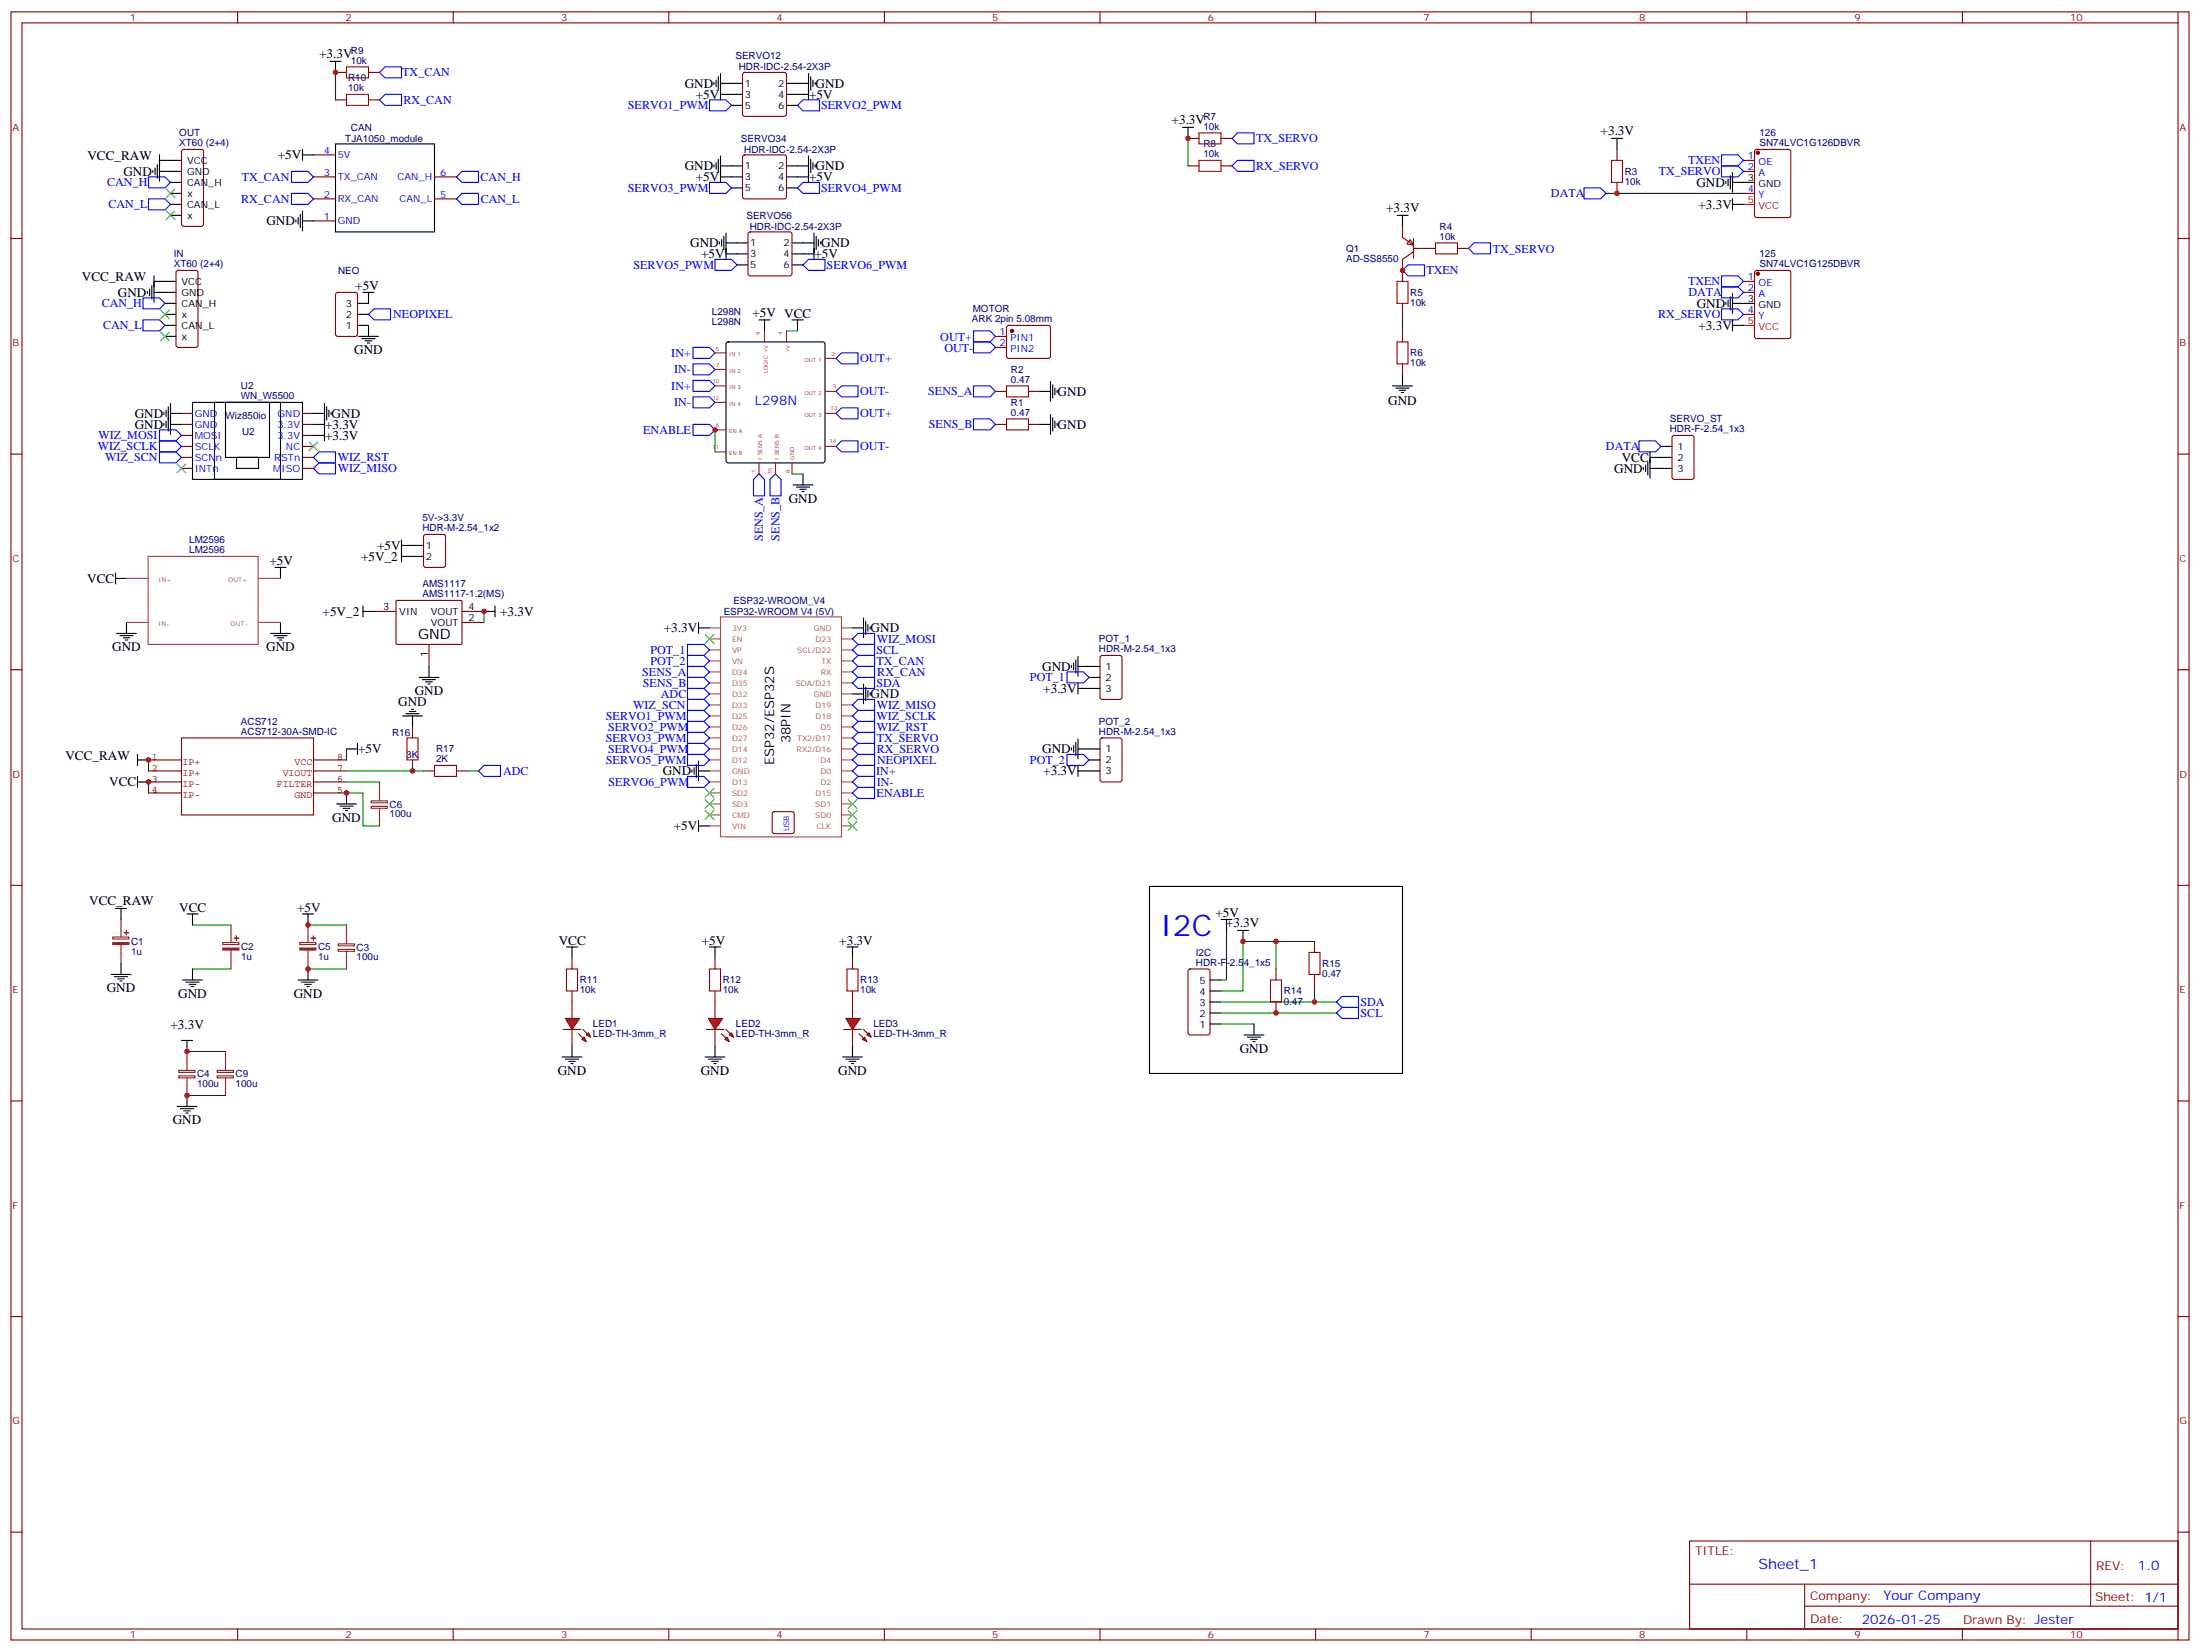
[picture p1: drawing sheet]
<svg xmlns="http://www.w3.org/2000/svg" width="706mm" height="529mm" viewBox="0 0 706 529" stroke-linecap="round" stroke-linejoin="round" font-family="sans-serif">
<g fill="none" stroke="#870000" stroke-width=".35">
<path d="M3.5 3.8h698.5v522.1h-698.5zM7.1 7.3h691.4v515.1h-691.4zM76.2 3.8v3.5M145.3 3.8v3.5M214.5 3.8v3.5M283.6 3.8v3.5M352.8 3.8v3.5M421.9 3.8v3.5M491.1 3.8v3.5M560.2 3.8v3.5M629.4 3.8v3.5M698.5 3.8v3.5"/>
<path d="M238.4 23.4l.4-.2h12.7l.5 .2 .2 .5v12.7l-.2 .5-.5 .2h-12.7l-.5-.2-.2-.5v-12.7zM58.4 48.1l.5-.2h5.7l.6 .4 .1 23.6-.5 .6-5.9 .1-.6-.5-.1-23.5zM100.5 56.7h7.1M100.5 49.7h7.1M139.3 56.7h7.1M238.4 49.9l.4-.2h12.7l.5 .2 .2 .5v12.7l-.2 .5-.5 .2h-12.7l-.5-.3-.2-.4v-12.7zM559.2 51.4h3.5M559.2 55h3.5M562.9 48.1l.5-.2h10.2l.7 .4v20.8l-.4 .6-10.5 .1-.7-.5v-20.7zM3.5 76.5h3.6M100.5 70.8h7.1M100.5 63.8h7.1"/>
<path d="M139.3 63.8h7.1M240.1 74.6l.5-.2h12.7l.5 .2 .2 .5v12.7l-.2 .5-.5 .2h-12.7l-.5-.3-.2-.4v-12.7zM449.8 72.6v3.5l3.5 2.5M452.3 76.8l1 1.8-2.1-.4zM453.3 79.7h3.5M453.3 76.5v6.3M559.2 62h3.5M698.5 76.5h3.5M56.7 86.9l.4-.2h5.7l.6 .4 .1 23.6-.5 .7h-5.9l-.6-.5-.1-23.5zM107.8 94l.5-.2h5.6l.7 .4 .1 13-.5 .6-5.9 .1-.6-.5-.1-12.9zM453.3 80.7l-3.5 2.5v3.5M559.2 90.2h3.5"/>
<path d="M559.2 93.8h3.5M562.9 86.9l.5-.2h10.2l.7 .4v20.8l-.4 .6-10.5 .1-.7-.5v-20.7zM449.8 106.1v3.5M449.8 116.7v3.5M559.2 100.8h3.5M58.2 132.6h3.5M58.2 139.6h3.5M58.2 136.1h3.5M97 132.6h3.5M97 139.6h3.5M97 136.1h3.5M3.5 145.6h3.6"/>
<path d="M58.2 143.2h3.5M58.2 146.7h3.5M58.2 150.2h3.5M97 143.2h3.5M97 146.7h3.5M97 150.2h3.5M698.5 145.6h3.5M136.1 171.6l.4-.2h5.7l.6 .4 .1 9.5-.5 .6-5.9 .1-.6-.5-.1-9.4zM119.9 196.1h7.1M127.1 192.7l.3-.2 20.6 .1 .2 .3-.1 13.6-.3 .2-20.6-.1-.2-.3zM148.2 199.6h7M148.2 196.1h7"/>
<path d="M3.5 214.8h3.6M137.6 206.7v7M353 210.4l.5-.2h5.6l.7 .4v13l-.4 .6-5.9 .1-.7-.5v-12.9zM698.5 214.8h3.5M353 236.8l.5-.2h5.6l.7 .5v12.9l-.4 .7-5.9 .1-.7-.5v-13zM247.9 260.5l.5-.2h5.6l.5 .2 .2 .5v5.6l-.2 .5-.5 .2h-5.6l-.5-.2-.3-.5v-5.6zM3.5 283.9h3.6M698.5 283.9h3.5M3.5 353.1h3.6M698.5 353.1h3.5M3.5 422.2h3.6M698.5 422.2h3.5"/>
<path d="M3.5 491.3h3.6M541.9 494.2h156.6v28.2h-156.6zM670.5 494.2v20.9M698.5 491.3h3.5M541.9 508h156.5M578.8 515.1h119.6M578.8 508v14.1M76.2 522.4v3.5M145.3 522.4v3.5M214.5 522.4v3.5M283.6 522.4v3.5M352.8 522.4v3.5"/>
<path d="M421.9 522.4v3.5M491.1 522.4v3.5M560.2 522.4v3.5M629.4 522.4v3.5M698.5 522.4v3.5"/>
</g>
<g fill="none" stroke="#a64a4a" stroke-width=".35">
<path d="M47.5 178.4h35.3v28.3h-35.3zM40.6 185.5h6.9M40.6 199.6h6.9M83 185.5h7M83 199.6h7M227.5 219h3.6M227.5 215.5h3.6M227.5 211.9h3.6M227.5 208.4h3.6M227.5 204.9h3.6M227.5 201.4h3.6M269.9 219h3.5"/>
<path d="M269.9 215.5h3.5M269.9 211.9h3.5M269.9 208.4h3.5M269.9 204.9h3.5M269.9 201.4h3.5M227.5 222.5h3.6M227.5 236.6h3.6M227.5 233.1h3.6M227.5 229.6h3.6M227.5 226.1h3.6M269.9 222.5h3.5M269.9 236.6h3.5"/>
<path d="M269.9 233.1h3.5M269.9 229.6h3.5M269.9 226.1h3.5M227.5 250.8h3.6M227.5 247.2h3.6M227.5 243.7h3.6M227.5 240.2h3.6M227.5 254.3h3.6M227.5 257.8h3.6M269.9 250.8h3.5M269.9 247.2h3.5M269.9 243.7h3.5"/>
<path d="M269.9 240.2h3.5M269.9 254.3h3.5M269.9 257.8h3.5M227.5 264.9h3.6M227.5 261.3h3.6M231.3 268.4h38.6v-70.6h-38.8v70.6M269.9 264.9h3.5M269.9 261.3h3.5"/>
</g>
<g fill="none" stroke="#00f" stroke-width=".35">
<path d="M121.7 32l1.8-1.7h5.3v3.5h-5.3zM121.7 23.2l1.8-1.8h5.3v3.6h-5.3zM227.5 32h5.3l1.8 1.8-1.8 1.8h-5.3zM255.8 33.8l1.7-1.8h5.3v3.6h-5.3zM47.6 56.7h5.3l1.8 1.8-1.8 1.8h-5.3zM93.5 55h5.3l1.7 1.7-1.7 1.8h-5.3zM148.2 55h5.3v3.5h-5.3l-1.8-1.8zM227.5 58.5h5.3l1.8 1.8-1.8 1.7h-5.3zM396.9 42.6h5.3v3.5h-5.3l-1.8-1.7zM396.9 51.4h5.3v3.6h-5.3l-1.8-1.8zM552.1 49.7h5.3l1.8 1.7-1.8 1.8h-5.3zM552.1 53.2h5.3l1.8 1.8-1.8 1.7h-5.3z"/>
<path d="M47.6 63.8h5.3l1.8 1.7-1.8 1.8h-5.3zM93.5 62h5.3l1.7 1.8-1.7 1.7h-5.3zM146.4 63.8l1.8-1.8h5.3v3.5h-5.3zM255.8 60.3l1.7-1.8h5.3v3.5h-5.3zM472.7 77.9h5.3v3.5h-5.3l-1.7-1.7zM508 60.3h5.3l1.8 1.7-1.8 1.8h-5.3zM45.9 95.5h5.3l1.7 1.8-1.7 1.8h-5.3zM119.9 99.1h5.3v3.5h-5.3l-1.7-1.8zM229.3 83.2h5.3l1.8 1.7-1.8 1.8h-5.3zM259.3 83.2h5.3v3.5h-5.3l-1.8-1.8zM449.8 86.7l1.8-1.8h5.2v3.6h-5.2zM552.1 88.5h5.3l1.8 1.7-1.8 1.8h-5.3z"/>
<path d="M552.1 92h5.3l1.8 1.8-1.8 1.7h-5.3zM552.1 99.1h5.3l1.8 1.7-1.8 1.8h-5.3zM45.9 102.6h5.3l1.7 1.8-1.7 1.7h-5.3zM222.2 111.4h5.3l1.8 1.8-1.8 1.7h-5.3zM222.2 116.7h5.3l1.8 1.8-1.8 1.7h-5.3zM268.1 114.9l1.8-1.7h5.3v3.5h-5.3zM312.2 106.1h5.3l1.8 1.8-1.8 1.7h-5.3zM312.2 109.6h5.3l1.8 1.8-1.8 1.8h-5.3zM51.2 137.9h5.2l1.8 1.7-1.8 1.8h-5.2zM222.2 136.1h5.3l1.8 1.8-1.8 1.7h-5.3zM222.2 122h5.3l1.8 1.8-1.8 1.7h-5.3zM222.2 127.3h5.3l1.8 1.7-1.8 1.8h-5.3z"/>
<path d="M268.1 132.6l1.8-1.8h5.3v3.5h-5.3zM268.1 125.5l1.8-1.7h5.3v3.5h-5.3zM312.2 134.3h5.3l1.8 1.8-1.8 1.8h-5.3zM312.2 123.8h5.3l1.8 1.7-1.8 1.8h-5.3zM51.2 141.4h5.2l1.8 1.8-1.8 1.7h-5.2zM51.2 144.9h5.2l1.8 1.8-1.8 1.7h-5.2zM100.5 150.2l1.8-1.8h5.3v3.6h-5.3zM100.5 146.7l1.8-1.8h5.3v3.5h-5.3zM243.4 152l1.8 1.7v5.3h-3.5v-5.3zM246.9 153.7l1.8-1.7 1.8 1.7v5.3h-3.6zM268.1 143.2l1.8-1.8h5.3v3.5h-5.3zM220.5 213.7h5.3l1.7 1.8-1.7 1.7h-5.3z"/>
<path d="M220.5 217.2h5.3l1.7 1.8-1.7 1.8h-5.3zM220.5 206.7h5.3l1.7 1.7-1.7 1.8h-5.3zM220.5 210.2h5.3l1.7 1.7-1.7 1.8h-5.3zM273.4 204.9l1.8-1.8h5.3v3.6h-5.3zM275.2 210.2h5.3v3.5h-5.3l-1.8-1.8zM275.2 213.7h5.3v3.5h-5.3l-1.8-1.7zM342.2 215.5h5.3l1.7 1.7-1.7 1.8h-5.3zM220.5 224.3h5.3l1.7 1.8-1.7 1.7h-5.3zM220.5 220.8h5.3l1.7 1.7-1.7 1.8h-5.3zM220.5 238.4h5.3l1.7 1.8-1.7 1.7h-5.3zM220.5 234.9h5.3l1.7 1.7-1.7 1.8h-5.3zM220.5 231.4h5.3l1.7 1.7-1.7 1.8h-5.3z"/>
<path d="M220.5 227.8h5.3l1.7 1.8-1.7 1.8h-5.3zM273.4 236.6l1.8-1.7h5.3v3.5h-5.3zM273.4 233.1l1.8-1.7h5.3v3.5h-5.3zM275.2 224.3h5.3v3.5h-5.3l-1.8-1.7zM275.2 227.8h5.3v3.6h-5.3l-1.8-1.8zM155.2 245.5h5.3v3.5h-5.3l-1.7-1.8zM220.5 241.9h5.3l1.7 1.8-1.7 1.8h-5.3zM220.5 249h5.3l1.7 1.8-1.7 1.7h-5.3zM273.4 240.2l1.8-1.8h5.3v3.5h-5.3zM273.4 243.7l1.8-1.8h5.3v3.6h-5.3zM273.4 254.3l1.8-1.8h5.3v3.5h-5.3zM275.2 245.5h5.3v3.5h-5.3l-1.8-1.8z"/>
<path d="M275.2 249h5.3v3.5h-5.3l-1.8-1.7zM342.2 241.9h5.3l1.7 1.8-1.7 1.8h-5.3z"/>
</g>
<g fill="none" stroke="#000" stroke-width=".35">
<path d="M105.8 19.7h3.6M107.6 19.7v3.5M229 26.4v.7M229.7 25.7v2.1M230.4 24.6v4.3M231.1 26.7h7M231.1 30.3h7M231.1 23.6v8.4M234.6 33.8h3.5M252.2 26.7h7.1M252.2 30.3h7.1M252.2 33.8h3.6"/>
<path d="M259.3 23.6v8.4M260 24.6v4.3M260.7 25.7v2.1M261.4 26.4v.7M49 54.6v.7M49.7 53.9v2.1M50.4 52.8v4.3M51.2 51.4h7M51.2 55h7M51.2 49.7v8.4M54.7 58.5h3.5M97 49.7h3.5"/>
<path d="M97 47.9v3.5M107.6 46.1h31.7v28.3h-31.7zM229 52.8v.8M229.7 52.1v2.2M230.4 51.1v4.2M231.1 53.2h7M231.1 56.7h7M231.1 50v8.5M252.2 53.2h7.1M252.2 56.7h7.1M259.3 50v8.5M260 51.1v4.2"/>
<path d="M260.7 52.1v2.2M261.4 52.8v.8M379.2 40.9h3.6M381 40.9v3.5M516.8 44.4h3.5M518.6 44.4v3.5M553.5 58.1v.7M554.2 57.4v2.1M554.9 56.4v4.2M555.6 58.5h7.1M555.6 55.3v6.4M54.7 62h3.5"/>
<path d="M54.7 65.5h3.5M54.7 69.1h3.5M94.9 70.5v.7M95.6 69.8v2.1M96.3 68.7v4.3M97 67.7v6.3M97 70.8h3.5M230.7 77.5v.7M231.4 76.8v2.2M232.1 75.8v4.2M232.8 77.9h7.1M232.8 74.7v8.5"/>
<path d="M234.6 60.3h3.5M252.2 60.3h3.6M254 77.9h7.1M261.1 74.7v8.5M261.8 75.8v4.2M262.5 76.8v2.2M263.2 77.5v.7M448 69.1h3.6M449.8 69.1v3.5M555.6 65.5h3.6M555.6 63.8v3.5M47.3 93.4v.7"/>
<path d="M48 92.7v2.1M48.7 91.7v4.2M49.4 93.8h7M49.4 90.6v6.3M52.9 97.3h3.5M52.9 90.2h3.5M116.4 93.8h3.5M118.2 93.8v3.5h-3.5M232.8 81.4h7.1M236.4 84.9h3.5M254 81.4h7.1M254 84.9h3.5"/>
<path d="M553.5 96.9v.7M554.2 96.2v2.2M554.9 95.2v4.2M555.6 97.3h7.1M555.6 94.1v6.4M52.9 107.9h3.5M52.9 104.4h3.5M52.9 100.8h3.5M114.7 104.4h3.5v3.5M114.7 100.8h3.5M115 107.9h6.4M116.1 108.6h4.2"/>
<path d="M117.1 109.3h2.1M117.8 110h.7M243.4 102.6h3.5M245.2 102.6v3.5M254 102.6h3.5M255.8 102.6v3.5M555.6 104.4h3.6M555.6 102.6v3.5M52.6 132.2v.7M52.6 135.7v.8M53.3 131.5v2.1M53.3 135v2.2"/>
<path d="M54 130.5v7.7M54.7 132.6h3.5M54.7 129.4v9.9M54.7 136.1h3.5M61.7 129h35.3v24.7h-35.3zM68.8 129h21.2v24.7h-21.2zM72.3 129h14.1v17.7h-14.1zM100.5 132.6h3.6M100.5 136.1h3.6M100.5 139.6h3.6M104.1 129.4v12M104.8 130.5v4.2"/>
<path d="M105.5 131.5v2.1M106.2 132.2v.7M333.4 136.1h3.5M333.4 125.5h3.5M336.9 122.3v6.4M336.9 132.9v6.4M337.6 123.4v4.2M337.6 134v4.2M338.3 124.5v2.1M338.3 135v2.2M339 125.2v.7M339 135.7v.8"/>
<path d="M446.6 123.8h6.4M447.7 124.5h4.2M448.7 125.2h2.1M449.4 125.9h.7M449.8 120.2v3.6M75.8 146.7h7.1v3.5h-7.1zM254.4 155.5h6.3M255.4 156.2h4.2M256.5 156.9h2.1M257.2 157.6h.7M257.5 152v3.5M128.8 174.9h7"/>
<path d="M128.8 178.4h7M128.8 173.1v7.1M37 185.5h3.6M37 183.7v3.6M40.6 199.6v3.5M88.2 182h3.5M90 182v3.5M90 199.6v3.5M116.4 196.1h3.5M116.4 194.3v3.5M155.2 196.1h3.5M158.7 194.3v3.5"/>
<path d="M224 199.6v3.5M276.9 198.2v6.3M277.6 199.2v4.3M37.4 203.1h6.3M38.5 203.8h4.2M39.5 204.5h2.1M40.2 205.2h.7M86.8 203.1h6.3M87.8 203.8h4.3M88.9 204.5h2.1M89.6 205.2h.7M134.4 217.2h6.4"/>
<path d="M135.5 217.9h4.2M136.5 218.7h2.1M137.2 219.4h.7M137.6 213.7v3.5M224 201.4h3.5M273.4 201.4h3.5M276.9 219.4v6.3M278.3 200.3v2.1M279 201v.7M343.6 213.4v.7M344.3 212.7v2.1M345 211.6v4.2"/>
<path d="M345.7 213.7h7.1M345.7 210.5v6.4M349.2 217.2h3.6M114.7 238.4v3.5M273.4 222.5h3.5M277.6 220.4v4.2M278.3 221.5v2.1M279 222.2v.7M343.6 239.8v.7M344.3 239.1v2.1M345 238.1v4.2M345.7 237v6.3"/>
<path d="M349.2 220.8h3.6M107.9 257.8h6.4M109 258.5h4.2M110.1 259.2h2.1M110.8 259.9h.7M111.1 240.2h3.6M111.1 254.3v3.5M221.9 246.9v.7M222.6 246.2v2.1M223.3 245.1v4.2M224 244.1v6.3M224 247.2h3.5"/>
<path d="M345.7 240.2h7.1M349.2 247.2h3.6M349.2 243.7h3.6M224 263.1v3.5M224 264.9h3.5M60 293.1h3.5M61.7 293.1v3.5M97 293.1h3.5M98.8 293.1v3.5M95.6 314.3h6.4M96.7 315h4.2M97.7 315.7h2.1"/>
<path d="M98.4 316.4h.7M98.8 310.7v3.6M181.7 303.7h3.5M183.4 303.7v3.5M58.2 333.7h3.5M60 333.7v3.5M180.3 338.9h6.3M181.3 339.7h4.3M183.4 335.4v3.5M56.8 354.8h6.3M57.9 355.5h4.2M58.9 356.2h2.1"/>
<path d="M59.6 356.9h.7M60 351.3v3.5M182.4 340.4h2.1M183.1 341.1h.7"/>
</g>
<path d="M58.2 236.6h42.3v24.7h-42.3zM47.6 243.7h10.6M47.6 247.2h10.6M47.6 250.8h10.6M47.6 254.3h10.6M100.5 243.7h10.6M100.5 247.2h10.6M100.5 250.8h10.6M100.5 254.3h10.6" fill="none" stroke="#850000" stroke-width=".35"/>
<g fill="none" stroke="#008700" stroke-width=".35">
<path d="M107.6 23.2v8.8M381 44.4v8.8M515.1 62h44.1M252.2 106.1h3.6M449.8 100.8v5.3M229.3 137.9v7M254 152h3.5M155.2 196.1v3.5M47.6 243.7v3.5M47.6 250.8v3.5M111.1 254.3h5.3v10.6h5.3M111.1 240.2v3.5"/>
<path d="M111.1 250.8h10.6M61.7 296.6h12.4M98.8 296.6h12.3M61.7 310.7h12.4M98.8 310.7h12.3M60 337.2h12.3M60 351.3h12.3"/>
</g>
<path d="M74.1 296.6v5.7M98.8 296.6v5.7M71.4 302.3h5.2v.6h-5.2zM74.1 304.7v6M96.1 302.3h5.2v.6h-5.2zM98.8 304.7v6M72.3 337.2v6M69.7 343.3h5.2v.6h-5.2zM69.7 345h5.2v.7h-5.2zM72.3 345.7v5.6" fill="none" stroke="#8c2424" stroke-width=".35"/>
<g fill="#8c2424" stroke="#8c2424" stroke-width=".35">
<path d="M71.4 304h5.2v.7h-5.2z"/>
<path d="M75.1 300.8l1.5 .1z"/>
<path d="M75.8 300.1v1.5z"/>
<path d="M96.1 304h5.2v.7h-5.2z"/>
<path d="M99.8 300.8l1.4 .1z"/>
<path d="M100.5 300.1v1.5z"/>
</g>
<g fill="none" stroke="#3c3" stroke-width=".35">
<path d="M99.1 141.7l2.9 2.9M102 141.7l-2.9 2.9M226.1 203.5l2.9 2.8M229 203.5l-2.9 2.8M226.1 252.9l2.9 2.8M226.1 256.4l2.9 2.8M226.1 259.9l2.9 2.8M229 252.9l-2.9 2.8M229 256.4l-2.9 2.8M229 259.9l-2.9 2.8M272 259.9l2.8 2.8M272 256.4l2.8 2.8"/>
<path d="M274.8 259.9l-2.8 2.8M274.8 256.4l-2.8 2.8M272 263.5l2.8 2.8M274.8 263.5l-2.8 2.8"/>
</g>
<g fill="#870000" stroke="#870000" stroke-width=".35">
<circle cx="563.7" cy="49" r=".53"/>
<circle cx="563.7" cy="87.8" r=".53"/>
</g>
<path d="M559.2 65.5h3.5M559.2 104.4h3.5" fill="none" stroke="#f00" stroke-width=".35"/>
<path d="M448 109.6h3.6v7.1h-3.6z" fill="none" stroke="#a10000" stroke-width=".35"/>
<g fill="#f00" stroke="#870000" stroke-width=".35">
<path d="M181.3 326.6h4.6l-2.5 3.5z"/>
<path d="M180.6 330.1h5.7z"/>
</g>
<g fill="#870000" stroke="#870000" stroke-width=".35">
<path d="M187 330.1l1.4 1.4z"/>
<path d="M185.6 331.5l1.4 1.5z"/>
</g>
<g fill="#f00" stroke="#870000" stroke-width=".35">
<path d="M188 331.9l.7-.7 .7 1.4z"/>
<path d="M187.3 332.6l.7 1.4-1.4-.7z"/>
</g>
<path d="M183.4 321.3v5.3M183.4 330.1v5.3" fill="none" stroke="#870000" stroke-width=".35"/>
<g fill="#f00" stroke="#870000" stroke-width=".35">
<path d="M227.2 326.6h4.6l-2.5 3.5z"/>
<path d="M226.5 330.1h5.6z"/>
</g>
<g fill="#870000" stroke="#870000" stroke-width=".35">
<path d="M232.8 330.1l1.4 1.4z"/>
<path d="M231.4 331.5l1.4 1.5z"/>
</g>
<g fill="#f00" stroke="#870000" stroke-width=".35">
<path d="M233.9 331.9l.7-.7 .7 1.4z"/>
<path d="M232.5 333.3l.7-.7 .7 1.4z"/>
</g>
<path d="M229.3 321.3v5.3M229.3 330.1v5.3" fill="none" stroke="#870000" stroke-width=".35"/>
<path d="M227.5 303.7h3.6M229.3 303.7v3.5M226.1 338.9h6.4M227.2 339.7h4.2M229.3 335.4v3.5M228.2 340.4h2.2M229 341.1h.7" fill="none" stroke="#000" stroke-width=".35"/>
<g fill="#f00" stroke="#870000" stroke-width=".35">
<path d="M271.3 326.6h4.6l-2.5 3.5z"/>
<path d="M270.6 330.1h5.6z"/>
</g>
<g fill="#870000" stroke="#870000" stroke-width=".35">
<path d="M276.9 330.1l1.4 1.4z"/>
<path d="M275.5 331.5l1.4 1.5z"/>
</g>
<g fill="#f00" stroke="#870000" stroke-width=".35">
<path d="M278 331.9l.7-.7 .7 1.4z"/>
<path d="M277.3 332.6l.7 1.4-1.4-.7z"/>
</g>
<g fill="none" stroke="#870000" stroke-width=".35">
<path d="M107.6 23.2h3.5M107.6 32h3.5M118.2 23.2h3.5M118.2 32h3.5M381 53.2h3.5M381 44.4h3.5M391.6 53.2h3.5M391.6 44.4h3.5M518.6 47.9v3.5M518.6 58.5v3.5M456.8 79.7h3.6M467.4 79.7h3.6"/>
<path d="M449.8 86.7v3.5M449.8 97.3v3.5M319.3 107.9h3.5M319.3 111.4h3.5M323 104.6l.5-.2h12.7l.5 .2 .2 .5-.1 9.4-.6 .4h-13l-.4-.7v-9.1zM319.3 125.5h3.5M319.3 136.1h3.5M329.8 125.5h3.6M329.8 136.1h3.6M536.5 139.8l.4-.2h5.7l.6 .5 .1 12.9-.5 .7h-5.9l-.6-.4-.1-13zM132.3 233.1v3.5M132.3 243.7v3.5"/>
<path d="M135.8 247.2h3.5M146.4 247.2h3.5M183.4 307.2v3.5M183.4 317.8v3.5M229.3 307.2v3.5M229.3 317.8v3.5M273.4 307.2v3.5M273.4 317.8v8.8M381.2 310.9l.5-.2h5.6l.7 .5 .1 20-.5 .6-5.9 .1-.6-.5-.1-20zM409.2 310.7v3.6M421.6 301.9v3.5M421.6 312.5v3.5"/>
<path d="M273.4 330.1v5.3M409.2 321.3v3.5"/>
</g>
<g fill="none" stroke="#000" stroke-width=".35">
<path d="M49.4 90.2h3.5M49.4 88.5v3.5M233.1 109.8l.4-.2h30.4l.5 .2 .2 .5v37.4l-.3 .5-.4 .2h-30.4l-.5-.2-.2-.5v-37.4zM527 149.9v.7M527.8 149.2v2.1M528.5 148.1v4.2M529.2 150.2h7M529.2 146.7h7M529.2 144.9v8.5M532.7 143.2h3.5M345.7 219v3.5M129.1 229.6h6.4"/>
<path d="M130.2 228.9h4.2M131.2 228.2h2.1M131.9 227.5h.7M132.3 229.6v3.5M345.7 220.8h3.5M44.1 243.7h3.5M44.1 241.9v3.6M44.1 249v3.5M44.1 250.8h3.5M345.7 245.5v3.5M345.7 247.2h3.5M37 291.3h3.6"/>
<path d="M38.8 291.3v3.6M368.7 284.3h81.1v59.9h-81.1zM391.6 294.9h3.5M393.3 294.9v3.5M396.9 298.4h3.5M398.6 298.4v3.5M35.6 312.5h6.4M36.7 313.2h4.2M37.7 313.9h2.2M38.5 314.6h.7M38.8 309v3.5M58.6 314.3h6.3"/>
<path d="M59.6 315h4.3M60.7 315.7h2.1M61.4 316.4h.7M61.7 310.7v3.6M271.6 303.7h3.6M273.4 303.7v3.5M388.1 317.8h3.5M388.1 314.3h3.5M270.2 338.9h6.4M271.3 339.7h4.2M273.4 335.4v3.5M388.1 328.4h3.5"/>
<path d="M388.1 324.8h3.5M388.1 321.3h3.5M399 331.9h6.3M400 332.6h4.3M401.1 333.3h2.1M401.8 334h.7M402.2 328.4v3.5M272.3 340.4h2.2M273 341.1h.8"/>
</g>
<path d="M111.1 247.2h24.7M149.9 247.2h3.6M393.3 298.4v15.9h-1.7M409.2 310.7v-8.8h-10.6v15.9h-7M409.2 301.9h12.4M421.6 316v5.3M391.6 328.4h10.6M391.6 321.3h37M391.6 324.8h37" fill="none" stroke="#008700" stroke-width=".35"/>
<path d="M525.6 141.4h5.3l1.8 1.8-1.8 1.7h-5.3zM273.4 208.4l1.8-1.7h5.3v3.5h-5.3zM275.2 217.2h5.3v3.6h-5.3l-1.8-1.8zM428.6 321.3l1.8-1.8h5.3v3.6h-5.3zM428.6 324.8l1.8-1.7h5.3v3.5h-5.3z" fill="none" stroke="#00f" stroke-width=".35"/>
<path d="M53.3 60.6l2.8 2.8M53.3 67.7l2.8 2.8M56.1 60.6l-2.8 2.8M56.1 67.7l-2.8 2.8M51.5 99.4l2.8 2.8M54.3 99.4l-2.8 2.8M51.5 106.5l2.8 2.8M54.3 106.5l-2.8 2.8M56.8 148.8l2.8 2.8M59.6 148.8l-2.8 2.8" fill="none" stroke="#3c3" stroke-width=".35"/>
<g fill="none" stroke="#8c2424" stroke-width=".35">
<path d="M229.3 113.2h3.5M229.3 118.5h3.5M245.2 106.1v3.5M252.2 106.1v3.5M264.6 114.9h3.5M229.3 137.9h3.5M229.3 123.8h3.5M229.3 129h3.5M264.6 125.5h3.5M264.6 132.6h3.5M229.3 144.9h3.5M243.4 148.4v3.6"/>
<path d="M248.7 148.4v3.6M254 148.4v3.6M264.6 143.2h3.5M119.1 256.8h5.1v.7h-5.1zM119.1 258.6h5.1v.6h-5.1zM121.7 250.8v6M121.7 259.2v5.7M38.8 294.9v5.6M111.1 296.6v6M36.2 300.5h5.1v.6h-5.1zM38.8 303v6M108.5 302.7h5.2v.6h-5.2z"/>
<path d="M108.5 304.4h5.2v.7h-5.2zM111.1 305.1v5.6M60 337.2v6M57.3 343.3h5.2v.6h-5.2zM57.3 345h5.2v.7h-5.2zM60 345.7v5.6"/>
</g>
<g fill="#8c2424" stroke="#8c2424" stroke-width=".35">
<path d="M36.2 302.3h5.1v.6h-5.1z"/>
<path d="M39.9 299.1h1.4z"/>
<path d="M40.5 298.4l.1 1.4z"/>
</g>
<circle cx="324.6" cy="106.1" r=".53" fill="#870000" stroke="#870000" stroke-width=".35"/>
<g fill="none" stroke="#a10000" stroke-width=".35">
<path d="M111.1 21.4h7.1v3.6h-7.1zM111.1 30.3h7.1v3.5h-7.1zM384.5 51.4h7.1v3.6h-7.1zM384.5 42.6h7.1v3.5h-7.1zM516.8 51.4h3.5v7.1h-3.5zM460.4 77.9h7v3.5h-7zM448 90.2h3.6v7.1h-3.6zM322.8 123.8h7v3.5h-7zM322.8 134.3h7v3.6h-7zM130.5 236.6h3.6v7.1h-3.6zM139.3 245.5h7.1v3.5h-7.1zM181.7 310.7h3.5v7.1h-3.5z"/>
<path d="M227.5 310.7h3.6v7.1h-3.6zM271.6 310.7h3.6v7.1h-3.6zM407.5 314.3h3.5v7h-3.5zM419.8 305.4h3.5v7.1h-3.5z"/>
</g>
<g fill="#c00">
<circle cx="111.1" cy="254.3" r=".88"/>
<circle cx="98.8" cy="296.6" r=".88"/>
<circle cx="98.8" cy="310.7" r=".88"/>
<circle cx="155.2" cy="196.1" r=".88"/>
<circle cx="421.6" cy="321.3" r=".88"/>
<circle cx="409.2" cy="301.9" r=".88"/>
<circle cx="47.6" cy="250.8" r=".88"/>
<circle cx="47.6" cy="243.7" r=".88"/>
<circle cx="229.3" cy="137.9" r=".88"/>
<circle cx="398.6" cy="301.9" r=".88"/>
<circle cx="449.8" cy="86.7" r=".88"/>
<circle cx="518.6" cy="62" r=".88"/>
<circle cx="381" cy="44.4" r=".88"/>
<circle cx="107.6" cy="23.2" r=".88"/>
<circle cx="60" cy="351.3" r=".88"/>
<circle cx="60" cy="337.2" r=".88"/>
<circle cx="409.2" cy="324.8" r=".88"/>
<circle cx="132.3" cy="247.2" r=".88"/>
</g>
<text font-size="9.5" fill="#00f" x="372.2" y="300.1">I2C</text>
<text font-size="4.6" x="134.1" y="204.9">GND</text>
<text font-size="4.6" fill="#00f" x="564" y="503.2">Sheet_1</text>
<g font-size="4.2">
<text x="102.3" y="18.5">+3.3V</text>
<text x="219.6" y="28.1">GND</text>
<text x="261.6" y="28.1">GND</text>
<text x="223.1" y="31.7">+5V</text>
<text x="259.5" y="31.7">+5V</text>
<text x="375.8" y="39.6">+3.3V</text>
<text x="513.3" y="43.1">+3.3V</text>
<text x="28" y="51.4">VCC_RAW</text>
<text x="89.1" y="51.1">+5V</text>
<text x="39.6" y="56.4">GND</text>
<text x="219.6" y="54.6">GND</text>
<text x="223.1" y="58.1">+5V</text>
<text x="259.5" y="58.1">+5V</text>
<text x="261.6" y="54.6">GND</text>
<text x="544" y="59.9">GND</text>
<text x="444.5" y="67.8">+3.3V</text>
<text x="544.7" y="67">+3.3V</text>
<text x="85.4" y="72.2">GND</text>
<text x="221.4" y="79.3">GND</text>
<text x="224.9" y="82.8">+5V</text>
<text x="261.2" y="82.8">+5V</text>
<text x="263.3" y="79.3">GND</text>
<text x="26.3" y="90.2">VCC_RAW</text>
<text x="37.8" y="95.2">GND</text>
<text x="113.9" y="93.1">+5V</text>
<text x="241.3" y="101.5">+5V VCC</text>
<text x="544.2" y="98.7">GND</text>
<text x="544.7" y="105.8">+3.3V</text>
<text x="113.6" y="113.5">GND</text>
<text x="339.2" y="127">GND</text>
<text x="445.2" y="129.8">GND</text>
<text x="43.2" y="134">GND</text>
<text x="43.2" y="137.5">GND</text>
<text x="104.2" y="137.5">+3.3V</text>
<text x="106.4" y="134">GND</text>
<text x="339.2" y="137.5">GND</text>
<text x="104.2" y="141">+3.3V</text>
<text x="520.1" y="148.1">VCC</text>
<text x="517.7" y="151.6">GND</text>
<text x="252.9" y="161.1">GND</text>
<text x="115.8" y="179.8">+5V_2</text>
<text x="120.9" y="176.3">+5V</text>
<text x="86.4" y="181.3">+5V</text>
<text x="28" y="186.9">VCC</text>
<text x="103.5" y="197.5">+5V_2</text>
<text x="160.4" y="197.5">+3.3V</text>
<text x="212.9" y="202.8">+3.3V</text>
<text x="279.2" y="202.8">GND</text>
<text x="36" y="208.8">GND</text>
<text x="85.4" y="208.8">GND</text>
<text x="334.3" y="215.1">GND</text>
<text x="127.7" y="226.4">GND</text>
<text x="133" y="222.9">GND</text>
<text x="279.2" y="223.9">GND</text>
<text x="334.6" y="222.2">+3.3V</text>
<text x="253.6" y="238.4" transform="rotate(-90 253.6 238.4)">38PIN</text>
<text x="21" y="243.7">VCC_RAW</text>
<text x="114.8" y="241.6">+5V</text>
<text x="248.3" y="245.5" transform="rotate(-90 248.3 245.5)">ESP32/ESP32S</text>
<text x="334.3" y="241.6">GND</text>
<text x="212.6" y="248.6">GND</text>
<text x="334.6" y="248.6">+3.3V</text>
<text x="35" y="252.1">VCC</text>
<text x="106.5" y="263.5">GND</text>
<text x="216.1" y="266.3">+5V</text>
<text x="28.6" y="290.2">VCC_RAW</text>
<text x="57.5" y="292.4">VCC</text>
<text x="95.2" y="292.4">+5V</text>
<text x="389.8" y="294.1">+5V</text>
<text x="393.2" y="297.2">+3.3V</text>
<text x="179.2" y="303">VCC</text>
<text x="225.1" y="303">+5V</text>
<text x="269.2" y="303">+3.3V</text>
<text x="34.2" y="318.1">GND</text>
<text x="57.1" y="319.9">GND</text>
<text x="94.2" y="319.9">GND</text>
<text x="54.7" y="330.1">+3.3V</text>
<text x="397.6" y="337.5">GND</text>
<text x="178.9" y="344.6">GND</text>
<text x="224.7" y="344.6">GND</text>
<text x="268.8" y="344.6">GND</text>
<text x="55.4" y="360.5">GND</text>
</g>
<g font-size="4.2" fill="#00f">
<text x="242.1" y="129.9">L298N</text>
<text x="685.7" y="503.4">1.0</text>
<text x="604" y="513">Your Company</text>
<text x="597.1" y="520.8">2026-01-25</text>
</g>
<g font-size="3.9" fill="#00f">
<text x="129" y="24.5">TX_CAN</text>
<text x="129.4" y="33.3">RX_CAN</text>
<text x="201.4" y="35">SERVO1_PWM</text>
<text x="263.3" y="35.1">SERVO2_PWM</text>
<text x="402.9" y="45.7">TX_SERVO</text>
<text x="541.4" y="52.7">TXEN</text>
<text x="34.4" y="59.7">CAN_H</text>
<text x="77.5" y="57.9">TX_CAN</text>
<text x="154.1" y="58">CAN_H</text>
<text x="402.9" y="54.5">RX_SERVO</text>
<text x="532" y="56.1">TX_SERVO</text>
<text x="77.3" y="65">RX_CAN</text>
<text x="154.2" y="65.1">CAN_L</text>
<text x="201.4" y="61.5">SERVO3_PWM</text>
<text x="263.3" y="61.6">SERVO4_PWM</text>
<text x="497.4" y="63.3">DATA</text>
<text x="34.8" y="66.8">CAN_L</text>
<text x="478.7" y="81">TX_SERVO</text>
<text x="203.1" y="86.2">SERVO5_PWM</text>
<text x="265.1" y="86.3">SERVO6_PWM</text>
<text x="457.5" y="87.9">TXEN</text>
<text x="541.4" y="91.5">TXEN</text>
<text x="541.5" y="95">DATA</text>
<text x="32.6" y="98.5">CAN_H</text>
<text x="531.8" y="102">RX_SERVO</text>
<text x="33" y="105.6">CAN_L</text>
<text x="126.1" y="102">NEOPIXEL</text>
<text x="301.6" y="109.2">OUT+</text>
<text x="302.9" y="112.8">OUT-</text>
<text x="215.3" y="114.4">IN+</text>
<text x="216.2" y="119.7">IN-</text>
<text x="275.9" y="116.2">OUT+</text>
<text x="215.3" y="125">IN+</text>
<text x="216.2" y="130.3">IN-</text>
<text x="275.9" y="126.8">OUT-</text>
<text x="297.7" y="126.8">SENS_A</text>
<text x="275.9" y="133.8">OUT+</text>
<text x="297.9" y="137.4">SENS_B</text>
<text x="31.5" y="140.9">WIZ_MOSI</text>
<text x="206.3" y="139.1">ENABLE</text>
<text x="31.4" y="144.4">WIZ_SCLK</text>
<text x="33.7" y="148">WIZ_SCN</text>
<text x="108.3" y="147.9">WIZ_RST</text>
<text x="275.9" y="144.4">OUT-</text>
<text x="515" y="144.4">DATA</text>
<text x="108.3" y="151.4">WIZ_MISO</text>
<text x="244.7" y="173.5" transform="rotate(-90 244.7 173.5)">SENS_A</text>
<text x="250" y="173.3" transform="rotate(-90 250 173.3)">SENS_B</text>
<text x="208.6" y="209.7">POT_1</text>
<text x="281.1" y="209.6">SCL</text>
<text x="281.2" y="206.1">WIZ_MOSI</text>
<text x="208.6" y="213.2">POT_2</text>
<text x="281.1" y="213.3">TX_CAN</text>
<text x="206" y="216.7">SENS_A</text>
<text x="206.2" y="220.3">SENS_B</text>
<text x="281.1" y="220.3">SDA</text>
<text x="281.4" y="216.8">RX_CAN</text>
<text x="330.3" y="218.5">POT_1</text>
<text x="203.1" y="227.3">WIZ_SCN</text>
<text x="211.9" y="223.7">ADC</text>
<text x="281.2" y="227.3">WIZ_MISO</text>
<text x="194.3" y="230.8">SERVO1_PWM</text>
<text x="281.1" y="230.8">WIZ_SCLK</text>
<text x="194.3" y="237.9">SERVO3_PWM</text>
<text x="195" y="234.3">SERVO2_PWM</text>
<text x="281.2" y="237.9">TX_SERVO</text>
<text x="281.2" y="234.3">WIZ_RST</text>
<text x="194.3" y="244.9">SERVO5_PWM</text>
<text x="195" y="241.4">SERVO4_PWM</text>
<text x="281.2" y="241.5">RX_SERVO</text>
<text x="281.3" y="244.9">NEOPIXEL</text>
<text x="330.3" y="245">POT_2</text>
<text x="161.3" y="248.6">ADC</text>
<text x="195.2" y="251.9">SERVO6_PWM</text>
<text x="281" y="248.5">IN+</text>
<text x="281.1" y="255.6">ENABLE</text>
<text x="281.2" y="252">IN-</text>
<text x="436.3" y="322.6">SDA</text>
<text x="436.3" y="326.1">SCL</text>
</g>
<g font-size="3.9" fill="#800">
<text x="543.6" y="498.8">TITLE:</text>
<text x="672.3" y="503.4">REV:</text>
<text x="580.5" y="513">Company:</text>
<text x="671.9" y="513.6">Sheet: 1/1</text>
<text x="580.5" y="520.6">Date:</text>
<text x="629.6" y="520.7">Drawn By: Jester</text>
</g>
<g font-size="3.2" fill="#800">
<text x="41.6" y="6.8">1</text>
<text x="110.8" y="6.8">2</text>
<text x="179.9" y="6.8">3</text>
<text x="249.1" y="6.8">4</text>
<text x="318.2" y="6.8">5</text>
<text x="387.3" y="6.8">6</text>
<text x="456.5" y="6.8">7</text>
<text x="525.6" y="6.8">8</text>
<text x="594.8" y="6.8">9</text>
<text x="663.9" y="6.8">10</text>
<text x="4.1" y="41.9">A</text>
<text x="699" y="41.9">A</text>
<text x="4.1" y="111.1">B</text>
<text x="699" y="111.1">B</text>
<text x="4.1" y="180.2">C</text>
<text x="699" y="180.2">C</text>
<text x="4.1" y="249.3">D</text>
<text x="699" y="249.3">D</text>
<text x="4.1" y="318.5">E</text>
<text x="699" y="318.5">E</text>
<text x="4.1" y="387.6">F</text>
<text x="699" y="387.6">F</text>
<text x="4.1" y="456.8">G</text>
<text x="699" y="456.8">G</text>
<text x="41.6" y="525.4">1</text>
<text x="110.8" y="525.4">2</text>
<text x="179.9" y="525.4">3</text>
<text x="249.1" y="525.4">4</text>
<text x="318.2" y="525.4">5</text>
<text x="387.3" y="525.4">6</text>
<text x="456.5" y="525.4">7</text>
<text x="525.6" y="525.4">8</text>
<text x="594.8" y="525.4">9</text>
<text x="663.9" y="525.4">10</text>
</g>
<g font-size="3.2" fill="#000080">
<text x="112.5" y="17.2">R9</text>
<text x="112.5" y="20.4">10k</text>
<text x="235.9" y="19.1">SERVO12</text>
<text x="236.9" y="22.6">HDR-IDC-2.54-2X3P</text>
<text x="111.6" y="29.2">10k</text>
<text x="111.6" y="26">R10</text>
<text x="112.5" y="41.9">CAN</text>
<text x="385.9" y="41.6">10k</text>
<text x="385.9" y="38.3">R7</text>
<text x="57.5" y="46.8">XT60 (2+4)</text>
<text x="57.5" y="43.7">OUT</text>
<text x="110.7" y="45.4">TJA1050_module</text>
<text x="237.6" y="45.5">SERVO34</text>
<text x="385.9" y="47.2">R8</text>
<text x="564.3" y="46.7">SN74LVC1G126DBVR</text>
<text x="564.3" y="43.5">126</text>
<text x="238.7" y="49">HDR-IDC-2.54-2X3P</text>
<text x="385.9" y="50.4">10k</text>
<text x="521.1" y="59.3">10k</text>
<text x="521.1" y="56.1">R3</text>
<text x="239.4" y="70.2">SERVO56</text>
<text x="240.5" y="73.7">HDR-IDC-2.54-2X3P</text>
<text x="461.7" y="76.8">10k</text>
<text x="461.7" y="73.6">R4</text>
<text x="55.7" y="82.5">IN</text>
<text x="431.8" y="84">AD-SS8550</text>
<text x="431.8" y="80.8">Q1</text>
<text x="564.3" y="82.3">125</text>
<text x="55.7" y="85.7">XT60 (2+4)</text>
<text x="108.4" y="87.8">NEO</text>
<text x="564.3" y="85.6">SN74LVC1G125DBVR</text>
<text x="452.3" y="94.9">R5</text>
<text x="228.3" y="101">L298N</text>
<text x="312" y="100">MOTOR</text>
<text x="452.3" y="98.1">10k</text>
<text x="228.3" y="104.4">L298N</text>
<text x="311.7" y="103.2">ARK 2pin 5.08mm</text>
<text x="324.2" y="119.5">R2</text>
<text x="452.3" y="117.5">10k</text>
<text x="452.3" y="114.3">R6</text>
<text x="77.3" y="124.8">U2</text>
<text x="324.2" y="122.7">0.47</text>
<text x="77.3" y="128">WN_W5500</text>
<text x="324.2" y="130.1">R1</text>
<text x="72.3" y="134.3">Wiz850io</text>
<text x="324.2" y="133.3">0.47</text>
<text x="535.5" y="135.4">SERVO_ST</text>
<text x="77.6" y="139.6">U2</text>
<text x="535.5" y="138.6">HDR-F-2.54_1x3</text>
<text x="135.5" y="167.1">5V-&gt;3.3V</text>
<text x="135.5" y="170.3">HDR-M-2.54_1x2</text>
<text x="60.7" y="177.4">LM2596</text>
<text x="60.7" y="174.2">LM2596</text>
<text x="135.5" y="191.3">AMS1117-1.2(MS)</text>
<text x="135.5" y="188.1">AMS1117</text>
<text x="232.1" y="197.2">ESP32-WROOM V4 (5V)</text>
<text x="235.2" y="193.6">ESP32-WROOM_V4</text>
<text x="352.4" y="209.1">HDR-M-2.54_1x3</text>
<text x="352.4" y="205.9">POT_1</text>
<text x="77.3" y="232.4">ACS712</text>
<text x="352.4" y="232.4">POT_2</text>
<text x="77.3" y="235.6">ACS712-30A-SMD-IC</text>
<text x="125.7" y="236">R16</text>
<text x="352.4" y="235.6">HDR-M-2.54_1x3</text>
<text x="130.3" y="243">3K</text>
<text x="139.9" y="244.4">2K</text>
<text x="139.9" y="241.2">R17</text>
<text x="125" y="262.1">100u</text>
<text x="125" y="259">C6</text>
<text x="42.1" y="303">C1</text>
<text x="77.3" y="304.8">C2</text>
<text x="102" y="304.8">C5</text>
<text x="114.4" y="304.8">C3</text>
<text x="42.1" y="306.2">1u</text>
<text x="77.3" y="308">1u</text>
<text x="102" y="308">1u</text>
<text x="114.4" y="308">100u</text>
<text x="383.5" y="309.7">HDR-F-2.54_1x5</text>
<text x="383.5" y="306.5">I2C</text>
<text x="424" y="310.1">R15</text>
<text x="185.9" y="315.4">R11</text>
<text x="231.8" y="315.4">R12</text>
<text x="275.9" y="315.4">R13</text>
<text x="424" y="313.3">0.47</text>
<text x="185.9" y="318.6">10k</text>
<text x="231.8" y="318.6">10k</text>
<text x="275.9" y="318.6">10k</text>
<text x="411.7" y="322.1">0.47</text>
<text x="411.7" y="318.9">R14</text>
<text x="190.1" y="329.5">LED1</text>
<text x="236" y="329.5">LED2</text>
<text x="280.1" y="329.5">LED3</text>
<text x="190.1" y="332.7">LED-TH-3mm_R</text>
<text x="236" y="332.7">LED-TH-3mm_R</text>
<text x="280.1" y="332.7">LED-TH-3mm_R</text>
<text x="63.2" y="345.4">C4</text>
<text x="75.6" y="345.4">C9</text>
<text x="63.2" y="348.6">100u</text>
<text x="75.6" y="348.6">100u</text>
</g>
<g font-size="3.2">
<text x="238.8" y="27.8">1</text>
<text x="249.5" y="27.8">2</text>
<text x="238.8" y="31.3">3</text>
<text x="238.8" y="34.9">5</text>
<text x="249.5" y="31.3">4</text>
<text x="249.5" y="34.9">6</text>
<text x="60" y="52.5">VCC</text>
<text x="60" y="56">GND</text>
<text x="60" y="59.5">CAN_H</text>
<text x="238.8" y="54.3">1</text>
<text x="238.8" y="57.8">3</text>
<text x="249.5" y="54.3">2</text>
<text x="249.5" y="57.8">4</text>
<text x="560.5" y="58.1">3</text>
<text x="564" y="59.9">GND</text>
<text x="60" y="63.1">x</text>
<text x="238.8" y="61.3">5</text>
<text x="249.5" y="61.3">6</text>
<text x="60" y="66.6">CAN_L</text>
<text x="60" y="70.1">x</text>
<text x="240.6" y="79">1</text>
<text x="240.6" y="82.5">3</text>
<text x="251.3" y="79">2</text>
<text x="251.3" y="82.5">4</text>
<text x="240.6" y="86">5</text>
<text x="251.3" y="86">6</text>
<text x="58.2" y="91.3">VCC</text>
<text x="58.2" y="94.8">GND</text>
<text x="58.2" y="98.4">CAN_H</text>
<text x="58.2" y="101.9">x</text>
<text x="110.9" y="98.4">3</text>
<text x="110.9" y="101.9">2</text>
<text x="560.5" y="96.9">3</text>
<text x="564" y="98.7">GND</text>
<text x="58.2" y="105.4">CAN_L</text>
<text x="110.9" y="105.4">1</text>
<text x="58.2" y="108.9">x</text>
<text x="538" y="144.2">1</text>
<text x="538" y="147.7">2</text>
<text x="538" y="151.3">3</text>
<text x="136.5" y="176">1</text>
<text x="136.5" y="179.5">2</text>
<text x="122.9" y="195.7">3</text>
<text x="128.1" y="197.1">VIN</text>
<text x="138.2" y="197.1">VOUT</text>
<text x="150.3" y="195.7">4</text>
<text x="138.2" y="200.7">VOUT</text>
<text x="150.3" y="199.2">2</text>
<text x="137.2" y="210.8" transform="rotate(-90 137.2 210.8)">1</text>
<text x="354.5" y="214.8">1</text>
<text x="354.5" y="221.8">3</text>
<text x="354.5" y="218.3">2</text>
<text x="354.5" y="241.2">1</text>
<text x="354.5" y="244.8">2</text>
<text x="354.5" y="248.3">3</text>
<text x="384.7" y="315.7">5</text>
<text x="384.7" y="322.7">3</text>
<text x="384.7" y="319.2">4</text>
<text x="384.7" y="329.8">1</text>
<text x="384.7" y="326.2">2</text>
</g>
<g font-size="3.2" fill="#00f">
<text x="103.8" y="49.3">4</text>
<text x="108.3" y="50.7">5V</text>
<text x="560.5" y="51.1">1</text>
<text x="564" y="52.8">OE</text>
<text x="103.8" y="56.4">3</text>
<text x="108.3" y="57.8">TX_CAN</text>
<text x="127.5" y="57.8">CAN_H</text>
<text x="141.1" y="56.4">6</text>
<text x="560.5" y="54.6">2</text>
<text x="564" y="56.4">A</text>
<text x="103.8" y="63.4">2</text>
<text x="108.3" y="64.8">RX_CAN</text>
<text x="128.1" y="64.8">CAN_L</text>
<text x="141.1" y="63.4">5</text>
<text x="560.5" y="61.7">4</text>
<text x="564" y="63.4">Y</text>
<text x="103.8" y="70.5">1</text>
<text x="108.3" y="71.9">GND</text>
<text x="560.5" y="89.9">1</text>
<text x="560.5" y="93.4">2</text>
<text x="564" y="91.7">OE</text>
<text x="564" y="95.2">A</text>
<text x="560.5" y="100.5">4</text>
<text x="320.6" y="107.5">1</text>
<text x="564" y="102.2">Y</text>
<text x="320.6" y="111.1">2</text>
<text x="324.1" y="109.3">PIN1</text>
<text x="324.1" y="112.8">PIN2</text>
<text x="62.4" y="133.6">GND</text>
<text x="62.4" y="137.2">GND</text>
<text x="89" y="137.2">3.3V</text>
<text x="89" y="133.6">GND</text>
<text x="62.4" y="140.7">MOSI</text>
<text x="89" y="140.7">3.3V</text>
<text x="62.4" y="144.2">SCLK</text>
<text x="62.4" y="147.7">SCNn</text>
<text x="88" y="147.7">RSTn</text>
<text x="91.7" y="144.2">NC</text>
<text x="62.4" y="151.3">INTn</text>
<text x="87.6" y="151.3">MISO</text>
</g>
<g font-size="3.2" fill="#f00">
<text x="560.5" y="65.2">5</text>
<text x="564" y="67">VCC</text>
<text x="560.5" y="104">5</text>
<text x="564" y="105.8">VCC</text>
</g>
<g font-size="3.2" fill="#840000">
<text x="48.7" y="243.7">1</text>
<text x="58.6" y="245.3">IP+</text>
<text x="94.5" y="245.3">VCC</text>
<text x="108.2" y="243.7">8</text>
<text x="48.7" y="247.2">2</text>
<text x="48.7" y="250.7">3</text>
<text x="58.6" y="248.8">IP+</text>
<text x="90.7" y="248.8">VIOUT</text>
<text x="108.2" y="250.7">6</text>
<text x="108.2" y="247.2">7</text>
<text x="48.7" y="254.2">4</text>
<text x="58.6" y="252.3">IP-</text>
<text x="58.6" y="255.8">IP-</text>
<text x="88.8" y="252.3">FILTER</text>
<text x="94.5" y="255.8">GND</text>
<text x="108.2" y="254.2">5</text>
</g>
<g font-size="2.5" fill="#a54b4b">
<text x="234.8" y="202.4">3V3</text>
<text x="261" y="202.4">GND</text>
<text x="234.8" y="209.5">VP</text>
<text x="234.8" y="205.9">EN</text>
<text x="255.7" y="209.5">SCL/D22</text>
<text x="261.6" y="205.9">D23</text>
<text x="234.8" y="213">VN</text>
<text x="263.4" y="213">TX</text>
<text x="234.8" y="220">D35</text>
<text x="234.8" y="216.5">D34</text>
<text x="255.2" y="220">SDA/D21</text>
<text x="263.2" y="216.5">RX</text>
<text x="234.8" y="227.1">D33</text>
<text x="234.8" y="223.6">D32</text>
<text x="261" y="223.6">GND</text>
<text x="261.6" y="227.1">D19</text>
<text x="234.8" y="230.6">D25</text>
<text x="261.6" y="230.6">D18</text>
<text x="234.8" y="237.7">D27</text>
<text x="234.8" y="234.2">D26</text>
<text x="255.7" y="237.7">TX2/D17</text>
<text x="263.2" y="234.2">D5</text>
<text x="234.8" y="244.7">D12</text>
<text x="234.8" y="241.2">D14</text>
<text x="255.5" y="241.2">RX2/D16</text>
<text x="263.2" y="244.7">D4</text>
<text x="234.8" y="251.8">D13</text>
<text x="234.8" y="248.3">GND</text>
<text x="263.2" y="251.8">D2</text>
<text x="263.2" y="248.3">D0</text>
<text x="234.8" y="255.3">SD2</text>
<text x="261.6" y="255.3">D15</text>
<text x="234.8" y="258.9">SD3</text>
<text x="234.8" y="262.4">CMD</text>
<text x="261.5" y="258.9">SD1</text>
<text x="261.5" y="262.4">SD0</text>
<text x="234.8" y="265.9">VIN</text>
<text x="261.8" y="265.9">CLK</text>
</g>
<text font-size="2.5" fill="#00f" x="253" y="266.6" transform="rotate(-90 253 266.6)">USB</text>
<g font-size="2.1" fill="#a54b4b">
<text x="50.9" y="186.5">IN+</text>
<text x="73.2" y="186.5">OUT+</text>
<text x="50.9" y="200.6">IN-</text>
<text x="74" y="200.6">OUT-</text>
</g>
<g font-size="1.8" fill="#8d2323">
<text x="243.8" y="107.5" transform="rotate(-90 243.8 107.5)">9</text>
<text x="250.8" y="107.5" transform="rotate(-90 250.8 107.5)">4</text>
<text x="229.6" y="112.5">5</text>
<text x="253.3" y="113.4" transform="rotate(-90 253.3 113.4)">+V</text>
<text x="229.6" y="117.8">7</text>
<text x="233.9" y="114.2">IN 1</text>
<text x="233.9" y="119.5">IN 2</text>
<text x="246.2" y="119.7" transform="rotate(-90 246.2 119.7)">LOGIC +V</text>
<text x="258" y="116">OUT 1</text>
<text x="266.7" y="114.2">2</text>
<text x="228.5" y="122.7">10</text>
<text x="233.9" y="124.8">IN 3</text>
<text x="267.1" y="124.5">3</text>
<text x="228.5" y="128.3">12</text>
<text x="233.9" y="130.1">IN 4</text>
<text x="258" y="126.6">OUT 2</text>
<text x="266.3" y="131.5">13</text>
<text x="229.6" y="136.8">6</text>
<text x="258" y="133.6">OUT 3</text>
<text x="228.5" y="143.9">11</text>
<text x="233.9" y="138.9">EN A</text>
<text x="266" y="142.1">14</text>
<text x="233.9" y="146">EN B</text>
<text x="244.5" y="147.4" transform="rotate(-90 244.5 147.4)">I SENS A</text>
<text x="249.8" y="147.4" transform="rotate(-90 249.8 147.4)">I SENS B</text>
<text x="254.7" y="147.4" transform="rotate(-90 254.7 147.4)">GND</text>
<text x="258" y="144.2">OUT 4</text>
<text x="242.4" y="151.7" transform="rotate(-90 242.4 151.7)">1</text>
<text x="247.6" y="152.1" transform="rotate(-90 247.6 152.1)">15</text>
<text x="253.3" y="151.7" transform="rotate(-90 253.3 151.7)">8</text>
</g>
</svg>
